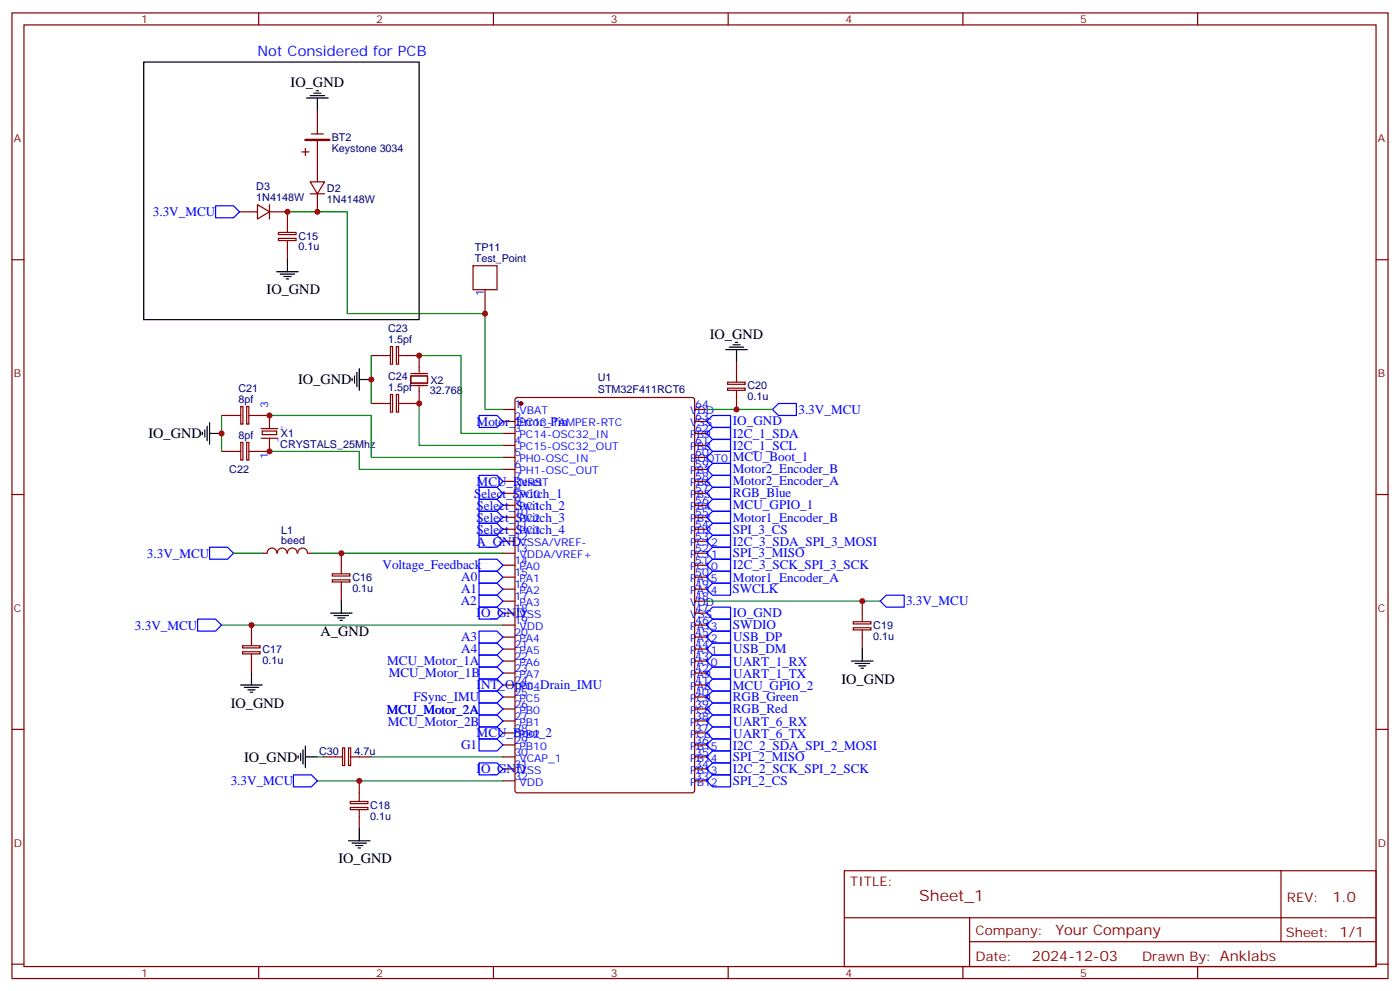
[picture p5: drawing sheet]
<svg xmlns="http://www.w3.org/2000/svg" width="412mm" height="292mm" viewBox="0 0 412 292" stroke-linecap="round" stroke-linejoin="round" font-family="sans-serif">
<g fill="none" stroke="#870000" stroke-width=".35">
<path d="M3.5 3.8h405.4v284.3h-405.4zM7.1 7.3h398.2v277.3h-398.2zM76.2 3.8v3.5M145.3 3.8v3.5M214.5 3.8v3.5M283.6 3.8v3.5M352.8 3.8v3.5M91.4 53.6h4.2l-2.1 3.5zM91.4 57.1h4.2M93.5 48.3v5.3M93.5 57.1v5.3M3.5 76.5h3.6"/>
<path d="M70.6 62.4h5.2M75.8 60.3l3.6 2.1-3.6 2.1zM79.4 62.4h5.3v6M79.4 60.3v4.2M82 68.4h5.2v.7h-5.2zM82 70.2h5.2v.6h-5.2zM84.7 70.8v5.7M405.3 76.5h3.6M151.9 117.3l.5-.2h51.5l.7 .4v115.3l-.5 .6-51.7 .1-.7-.5v-115.2zM214.3 112.5h5.2v.7h-5.2zM214.3 114.3h5.2v.6h-5.2zM217 106.5v6"/>
<path d="M217 114.9v5.7M76.9 126.2h4.9M76.9 129h4.9M77.3 126.9h4.2v1.1h-4.2zM79.4 122.3v3.9M79.4 129v3.9M148.2 120.6h3.5M148.2 124.1h3.5M148.2 127.6h3.5M148.2 131.2h3.5M148.2 134.7h3.5M148.2 138.2h3.5"/>
<path d="M204.6 120.6h3.5M204.6 124.1h3.5M204.6 127.6h3.5M204.6 131.2h3.5M204.6 134.7h3.5M204.6 138.2h3.5M3.5 145.6h3.6M148.2 141.7h3.5M148.2 145.3h3.5M148.2 148.8h3.5M148.2 152.3h3.5M148.2 155.9h3.5"/>
<path d="M148.2 159.4h3.5M204.6 141.7h3.5M204.6 145.3h3.5M204.6 148.8h3.5M204.6 152.3h3.5M204.6 155.9h3.5M204.6 159.4h3.5M405.3 145.6h3.6M97.9 169h5.2v.6h-5.2zM97.9 170.7h5.2v.7h-5.2zM100.5 162.9v6M100.5 171.4v5.6"/>
<path d="M148.2 162.9h3.5M148.2 166.4h3.5M148.2 170h3.5M148.2 173.5h3.5M148.2 177h3.5M204.6 162.9h3.5M204.6 166.4h3.5M204.6 170h3.5M204.6 173.5h3.5M204.6 177h3.5M254 177v6M71.4 190.1h5.2v.7h-5.2z"/>
<path d="M71.4 191.9h5.2v.6h-5.2zM74.1 184.1v6M74.1 192.5v5.7M148.2 180.6h3.5M148.2 184.1h3.5M148.2 187.6h3.5M148.2 191.1h3.5M148.2 194.7h3.5M148.2 198.2h3.5M204.6 180.6h3.5M204.6 184.1h3.5M204.6 187.6h3.5"/>
<path d="M204.6 191.1h3.5M204.6 194.7h3.5M204.6 198.2h3.5M251.4 183.1h5.1v.6h-5.1zM251.4 184.9h5.1v.6h-5.1zM254 185.5v5.6M3.5 214.8h3.6M148.2 201.7h3.5M148.2 205.2h3.5M148.2 208.8h3.5M148.2 212.3h3.5M148.2 215.8h3.5"/>
<path d="M148.2 219.4h3.5M204.6 201.7h3.5M204.6 205.2h3.5M204.6 208.8h3.5M204.6 212.3h3.5M204.6 215.8h3.5M204.6 219.4h3.5M405.3 214.8h3.6M103.2 236h5.2v.6h-5.2zM103.2 237.8h5.2v.6h-5.2zM105.8 229.9v6M105.8 238.4v5.7"/>
<path d="M148.2 222.9h3.5M148.2 226.4h3.5M148.2 229.9h3.5M204.6 222.9h3.5M204.6 226.4h3.5M204.6 229.9h3.5M248.7 256.4h156.6v28.2h-156.6zM377.3 256.4v20.9M248.7 270.2h156.5M285.6 277.3h119.6M285.6 270.2v14.2M3.5 283.9h3.6"/>
<path d="M76.2 284.6v3.5M145.3 284.6v3.5M214.5 284.6v3.5M283.6 284.6v3.5M352.8 284.6v3.5M405.3 283.9h3.6"/>
</g>
<circle cx="153.5" cy="118.8" r=".53" fill="#870000" stroke="#870000" stroke-width=".35"/>
<g fill="none" stroke="#00f" stroke-width=".35">
<path d="M63.5 60.6h5.3l1.8 1.8-1.8 1.7h-5.3zM141.1 122.3h5.3l1.8 1.8-1.8 1.8h-5.3zM208.1 138.2l1.8-1.7h5.3v3.5h-5.3zM208.1 131.2l1.8-1.8h5.3v3.5h-5.3zM208.1 127.6l1.8-1.7h5.3v3.5h-5.3zM208.1 124.1l1.8-1.8h5.3v3.6h-5.3zM227.5 120.6l1.8-1.8h5.3v3.5h-5.3zM141.1 157.6h5.3l1.8 1.8-1.8 1.7h-5.3zM208.1 152.3l1.8-1.7h5.3v3.5h-5.3zM208.1 148.8l1.8-1.8h5.3v3.6h-5.3zM208.1 141.7l1.8-1.7h5.3v3.5h-5.3zM208.1 145.3l1.8-1.8h5.3v3.5h-5.3z"/>
<path d="M61.7 161.1h5.3l1.8 1.8-1.8 1.8h-5.3zM141.1 175.3h5.3l1.8 1.7-1.8 1.8h-5.3zM141.1 171.7h5.3l1.8 1.8-1.8 1.8h-5.3zM141.1 168.2h5.3l1.8 1.8-1.8 1.7h-5.3zM141.1 164.7h5.3l1.8 1.7-1.8 1.8h-5.3zM141.1 178.8h5.3l1.8 1.8-1.8 1.7h-5.3zM208.1 170l1.8-1.8h5.3v3.5h-5.3zM208.1 173.5l1.8-1.8h5.3v3.6h-5.3zM259.3 177l1.8-1.7h5.2v3.5h-5.2zM58.2 182.3h5.3l1.8 1.8-1.8 1.7h-5.3zM141.1 189.4h5.3l1.8 1.7-1.8 1.8h-5.3zM141.1 185.8h5.3l1.8 1.8-1.8 1.8h-5.3z"/>
<path d="M141.1 196.4h5.3l1.8 1.8-1.8 1.8h-5.3zM141.1 192.9h5.3l1.8 1.8-1.8 1.7h-5.3zM208.1 187.6l1.8-1.8h5.3v3.6h-5.3zM208.1 191.1l1.8-1.7h5.3v3.5h-5.3zM208.1 180.6l1.8-1.8h5.3v3.5h-5.3zM208.1 184.1l1.8-1.8h5.3v3.5h-5.3zM208.1 198.2l1.8-1.8h5.3v3.6h-5.3zM208.1 194.7l1.8-1.8h5.3v3.5h-5.3zM141.1 210.5h5.3l1.8 1.8-1.8 1.8h-5.3zM141.1 207h5.3l1.8 1.8-1.8 1.7h-5.3zM141.1 217.6h5.3l1.8 1.8-1.8 1.7h-5.3zM208.1 212.3l1.8-1.8h5.3v3.6h-5.3z"/>
<path d="M208.1 215.8l1.8-1.7h5.3v3.5h-5.3zM208.1 201.7l1.8-1.7h5.3v3.5h-5.3zM208.1 208.8l1.8-1.8h5.3v3.5h-5.3zM208.1 205.2l1.8-1.7h5.3v3.5h-5.3zM86.4 228.2h5.3l1.8 1.7-1.8 1.8h-5.3zM141.1 224.6h5.3l1.8 1.8-1.8 1.8h-5.3z"/>
</g>
<g fill="none" stroke="#000" stroke-width=".35">
<path d="M90.3 28.9h6.4M91.4 28.2h4.2M92.4 27.4h2.1M93.1 26.7h.7M93.5 28.9v3.5M84.7 76.5v3.5M81.5 80h6.3M82.5 80.7h4.3M83.6 81.4h2.1M84.3 82.1h.7M213.8 102.9h6.3M214.8 102.2h4.3"/>
<path d="M215.9 101.5h2.1M216.6 100.8h.7M217 102.9v3.6M100.5 177v3.6M74.1 198.2v3.5M97.4 180.6h6.3M98.4 181.3h4.3M99.5 182h2.1M100.2 182.7h.7M250.8 194.7h6.4M251.9 195.4h4.2M252.9 196.1h2.2"/>
<path d="M253.6 196.8h.8M254 191.1v3.6M70.9 201.7h6.4M72 202.4h4.2M73 203.1h2.1M73.7 203.8h.7M102.7 247.6h6.3M103.7 248.3h4.2M104.8 249h2.1M105.5 249.7h.7M105.8 244.1v3.5"/>
</g>
<path d="M84.7 62.4h17.6v30h40.6v28.2h5.3M208.1 120.6h19.4M68.8 162.9h8.8M91.7 162.9h56.5M208.1 177h51.2M65.3 184.1h82.9M93.5 229.9h54.7" fill="none" stroke="#008700" stroke-width=".35"/>
<g fill="#870000">
<circle cx="79.4" cy="122.3" r=".18"/>
<circle cx="79.4" cy="132.9" r=".18"/>
</g>
<path d="M109.4 104.7v14.1M123.5 104.7h12.3v22.9h12.4M123.5 118.8v12.4h24.7M65.3 122.3v10.6M79.4 122.3h30v12.4h38.8M79.4 132.9h26.4v5.3h42.4M93.5 222.9h1.7M109.4 222.9h38.8" fill="none" stroke="#008700" stroke-width=".35"/>
<g fill="none" stroke="#870000" stroke-width=".35">
<path d="M91.7 39.4h3.5M93.5 32.4v7M88.9 44.7h2.1M90 43.7v2.1M93.5 41.2v7.1M139.3 78.2h7.1v7.1h-7.1zM142.9 85.3v7.1M70.9 119.7h.6v5.2h-.6zM72.7 119.7h.6v5.2h-.6zM109.4 104.7h5.6M109.4 118.8h5.6M115 102.1h.6v5.1h-.6z"/>
<path d="M115 116.2h.6v5.2h-.6zM116.8 102.1h.6v5.1h-.6zM116.8 116.2h.6v5.2h-.6zM117.5 104.7h6v4.9M121 110.7h4.9v2.1h-4.9zM121 110h4.9M121 113.5h4.9M123.5 113.9v4.9h-6M65.3 122.3h5.6M65.3 132.9h5.6M70.9 130.3h.6v5.2h-.6zM72.7 130.3h.6v5.2h-.6z"/>
<path d="M73.4 122.3h6M73.4 132.9h6M77.6 162.9h1.1M78.7 162.9a1.41 1.41 0 0 1 1.4-1.5 1.41 1.41 0 0 1 1.4 1.5M81.7 162.9a1.41 1.41 0 0 1 1.4-1.5 1.41 1.41 0 0 1 1.4 1.5M84.7 162.9a1.41 1.41 0 0 1 1.4-1.5 1.41 1.41 0 0 1 1.4 1.5M87.7 162.9a1.41 1.41 0 0 1 1.4-1.5 1.41 1.41 0 0 1 1.4 1.5M90.7 162.9h1M95.2 222.9h5.7M100.9 220.2h.6v5.2h-.6zM102.7 220.2h.6v5.2h-.6zM103.4 222.9h6"/>
</g>
<g fill="none" stroke="#000" stroke-width=".35">
<path d="M42.3 18.3h81.2v75.8h-81.2zM103.7 111.4v.7M104.4 110.7v2.1M105.1 109.6v4.3M105.8 111.8h3.6M105.8 108.6v6.3M59.6 127.3v.7M60.3 126.6v2.1M61 125.5v4.3M61.7 127.6h3.6M61.7 124.5v6.3M90 219.7v6.4"/>
<path d="M87.8 222.5v.7M88.5 221.8v2.1M89.3 220.8v4.2M90 222.9h3.5"/>
</g>
<g fill="none" stroke="#00f" stroke-width=".35">
<path d="M141.1 140h5.3l1.8 1.7-1.8 1.8h-5.3zM208.1 134.7l1.8-1.8h5.3v3.6h-5.3zM141.1 143.5h5.3l1.8 1.8-1.8 1.7h-5.3zM141.1 147h5.3l1.8 1.8-1.8 1.8h-5.3zM141.1 150.6h5.3l1.8 1.7-1.8 1.8h-5.3zM141.1 154.1h5.3l1.8 1.8-1.8 1.7h-5.3zM208.1 159.4l1.8-1.8h5.3v3.5h-5.3zM208.1 155.9l1.8-1.8h5.3v3.5h-5.3zM208.1 166.4l1.8-1.7h5.3v3.5h-5.3zM208.1 162.9l1.8-1.8h5.3v3.6h-5.3zM141.1 200h5.3l1.8 1.7-1.8 1.8h-5.3zM141.1 214.1h5.3l1.8 1.7-1.8 1.8h-5.3z"/>
<path d="M141.1 203.5h5.3l1.8 1.7-1.8 1.8h-5.3zM208.1 219.4l1.8-1.8h5.3v3.5h-5.3zM208.1 226.4l1.8-1.8h5.3v3.6h-5.3zM208.1 229.9l1.8-1.7h5.3v3.5h-5.3zM208.1 222.9l1.8-1.8h5.3v3.5h-5.3z"/>
</g>
<path d="M90 41.2h7" fill="none" stroke="#870000" stroke-width=".71"/>
<g fill="#c00">
<circle cx="84.7" cy="62.4" r=".88"/>
<circle cx="93.5" cy="62.4" r=".88"/>
<circle cx="100.5" cy="162.9" r=".88"/>
<circle cx="74.1" cy="184.1" r=".88"/>
<circle cx="105.8" cy="229.9" r=".88"/>
<circle cx="254" cy="177" r=".88"/>
<circle cx="217" cy="120.6" r=".88"/>
<circle cx="79.4" cy="122.3" r=".88"/>
<circle cx="79.4" cy="132.9" r=".88"/>
<circle cx="65.3" cy="127.6" r=".88"/>
<circle cx="109.4" cy="111.8" r=".88"/>
<circle cx="123.5" cy="104.7" r=".88"/>
<circle cx="123.5" cy="118.8" r=".88"/>
<circle cx="142.9" cy="92.4" r=".88"/>
</g>
<text font-size="4.6" fill="#800" x="270.8" y="265.4">Sheet_1</text>
<text font-size="4.2" fill="#00f" x="75.8" y="16.5">Not Considered for PCB</text>
<g font-size="4.2">
<text x="85.6" y="25.6">IO_GND</text>
<text x="78.5" y="86.7">IO_GND</text>
<text x="209.1" y="99.8">IO_GND</text>
<text x="87.8" y="113.1">IO_GND</text>
<text x="43.7" y="129">IO_GND</text>
<text x="94.4" y="187.2">A_GND</text>
<text x="247.9" y="201.3">IO_GND</text>
<text x="67.9" y="208.4">IO_GND</text>
<text x="71.9" y="224.3">IO_GND</text>
<text x="99.7" y="254.3">IO_GND</text>
</g>
<g font-size="4.2" fill="#800">
<text x="392.5" y="265.7">1.0</text>
<text x="310.9" y="275.2">Your Company</text>
<text x="304" y="283">2024-12-03</text>
</g>
<g font-size="3.9" fill="#00f">
<text x="45" y="63.7">3.3V_MCU</text>
<text x="140.4" y="125.4">Motor_Error_Pin</text>
<text x="215.9" y="125.3">IO_GND</text>
<text x="235.2" y="121.8">3.3V_MCU</text>
<text x="215.9" y="128.9">I2C_1_SDA</text>
<text x="215.9" y="135.9">MCU_Boot_1</text>
<text x="215.9" y="132.4">I2C_1_SCL</text>
<text x="140.4" y="143">MCU_Reset</text>
<text x="215.9" y="139.4">Motor2_Encoder_B</text>
<text x="215.9" y="142.9">Motor2_Encoder_A</text>
<text x="139.6" y="146.5">Select_Switch_1</text>
<text x="215.9" y="146.5">RGB_Blue</text>
<text x="140.4" y="150.1">Select_Switch_2</text>
<text x="140.4" y="153.6">Select_Switch_3</text>
<text x="215.9" y="153.7">Motor1_Encoder_B</text>
<text x="215.9" y="150">MCU_GPIO_1</text>
<text x="140.4" y="160.6">A_GND</text>
<text x="140.4" y="157.1">Select_Switch_4</text>
<text x="215.9" y="160.6">I2C_3_SDA_SPI_3_MOSI</text>
<text x="215.9" y="157.2">SPI_3_CS</text>
<text x="43.3" y="164.2">3.3V_MCU</text>
<text x="112.7" y="167.6">Voltage_Feedback</text>
<text x="215.9" y="167.7">I2C_3_SCK_SPI_3_SCK</text>
<text x="215.9" y="164.2">SPI_3_MISO</text>
<text x="135.9" y="171">A0</text>
<text x="215.9" y="171.3">Motor1_Encoder_A</text>
<text x="135.7" y="178.1">A2</text>
<text x="135.8" y="174.6">A1</text>
<text x="215.7" y="174.7">SWCLK</text>
<text x="266.9" y="178.2">3.3V_MCU</text>
<text x="39.7" y="185.4">3.3V_MCU</text>
<text x="140.4" y="181.8">IO_GND</text>
<text x="215.9" y="181.8">IO_GND</text>
<text x="215.9" y="185.3">SWDIO</text>
<text x="135.8" y="188.7">A3</text>
<text x="216" y="188.9">USB_DP</text>
<text x="114.1" y="196">MCU_Motor_1A</text>
<text x="135.9" y="192.2">A4</text>
<text x="216" y="192.4">USB_DM</text>
<text x="216" y="196">UART_1_RX</text>
<text x="114.5" y="199.5">MCU_Motor_1B</text>
<text x="140.4" y="203">INT_Open_Drain_IMU</text>
<text x="215.9" y="203.1">MCU_GPIO_2</text>
<text x="216" y="199.5">UART_1_TX</text>
<text x="121.8" y="206.4">FSync_IMU</text>
<text x="215.8" y="210">RGB_Red</text>
<text x="215.8" y="206.4">RGB_Green</text>
<text x="113.9" y="210.2">MCU_Motor_2A</text>
<text x="114.3" y="213.7">MCU_Motor_2B</text>
<text x="216" y="213.7">UART_6_RX</text>
<text x="135.8" y="220.6">G1</text>
<text x="140.4" y="217">MCU_Boot_2</text>
<text x="215.9" y="220.7">I2C_2_SDA_SPI_2_MOSI</text>
<text x="216" y="217.2">UART_6_TX</text>
<text x="140.4" y="227.7">IO_GND</text>
<text x="215.9" y="227.8">I2C_2_SCK_SPI_2_SCK</text>
<text x="215.9" y="224.1">SPI_2_MISO</text>
<text x="68" y="231.3">3.3V_MCU</text>
<text x="215.9" y="231.1">SPI_2_CS</text>
</g>
<g font-size="3.9" fill="#800">
<text x="250.5" y="261">TITLE:</text>
<text x="379.1" y="265.7">REV:</text>
<text x="287.4" y="275.2">Company:</text>
<text x="378.7" y="275.8">Sheet: 1/1</text>
<text x="287.4" y="282.9">Date:</text>
<text x="336.4" y="282.9">Drawn By: Anklabs</text>
</g>
<g font-size="3.2" fill="#800">
<text x="41.6" y="6.8">1</text>
<text x="110.8" y="6.8">2</text>
<text x="179.9" y="6.8">3</text>
<text x="249.1" y="6.8">4</text>
<text x="318.2" y="6.8">5</text>
<text x="4.1" y="41.9">A</text>
<text x="405.9" y="41.9">A</text>
<text x="4.1" y="111.1">B</text>
<text x="405.9" y="111.1">B</text>
<text x="4.1" y="180.2">C</text>
<text x="405.9" y="180.2">C</text>
<text x="4.1" y="249.3">D</text>
<text x="405.9" y="249.3">D</text>
<text x="41.6" y="287.6">1</text>
<text x="110.8" y="287.6">2</text>
<text x="179.9" y="287.6">3</text>
<text x="249.1" y="287.6">4</text>
<text x="318.2" y="287.6">5</text>
</g>
<g font-size="3.2" fill="#000080">
<text x="97.7" y="41.5">BT2</text>
<text x="97.7" y="44.7">Keystone 3034</text>
<text x="75.5" y="59.2">1N4148W</text>
<text x="75.5" y="56">D3</text>
<text x="96.3" y="59.6">1N4148W</text>
<text x="96.3" y="56.5">D2</text>
<text x="87.9" y="70.6">C15</text>
<text x="87.9" y="73.8">0.1u</text>
<text x="139.9" y="77.2">Test_Point</text>
<text x="139.9" y="74">TP11</text>
<text x="114.3" y="101">1.5pf</text>
<text x="114.3" y="97.9">C23</text>
<text x="114.3" y="112">C24</text>
<text x="126.8" y="112.9">X2</text>
<text x="176.1" y="112.3">U1</text>
<text x="70.2" y="118.6">8pf</text>
<text x="70.2" y="115.5">C21</text>
<text x="114.3" y="115.1">1.5pf</text>
<text x="126.6" y="116.1">32.768</text>
<text x="176.1" y="115.6">STM32F411RCT6</text>
<text x="220.2" y="117.8">0.1u</text>
<text x="220.2" y="114.7">C20</text>
<text x="70.2" y="129.2">8pf</text>
<text x="82.5" y="132">CRYSTALS_25Mhz</text>
<text x="82.7" y="128.8">X1</text>
<text x="67.5" y="139.4">C22</text>
<text x="82.8" y="160.3">beed</text>
<text x="82.8" y="157.1">L1</text>
<text x="103.8" y="171.1">C16</text>
<text x="103.8" y="174.3">0.1u</text>
<text x="257.2" y="185.2">C19</text>
<text x="257.2" y="188.4">0.1u</text>
<text x="77.3" y="195.5">0.1u</text>
<text x="77.3" y="192.3">C17</text>
<text x="94" y="222.2">C30</text>
<text x="104.4" y="222.2">4.7u</text>
<text x="109.1" y="238.2">C18</text>
<text x="109.1" y="241.3">0.1u</text>
</g>
<g font-size="3.2" fill="#00f">
<text x="142.5" y="87.1" transform="rotate(-90 142.5 87.1)">1</text>
<text x="79" y="120.2" transform="rotate(-90 79 120.2)">3</text>
<text x="151.5" y="120.2">1</text>
<text x="151.5" y="123.8">2</text>
<text x="153" y="122">VBAT</text>
<text x="153" y="125.5">PC13-TAMPER-RTC</text>
<text x="203.3" y="125.5">VSS</text>
<text x="203.3" y="122">VDD</text>
<text x="204.8" y="123.8">63</text>
<text x="204.8" y="120.2">64</text>
<text x="151.5" y="127.3">3</text>
<text x="151.5" y="130.8">4</text>
<text x="153" y="129">PC14-OSC32_IN</text>
<text x="203.3" y="129">PB9</text>
<text x="204.8" y="130.8">61</text>
<text x="204.8" y="127.3">62</text>
<text x="79" y="135" transform="rotate(-90 79 135)">1</text>
<text x="151.5" y="134.3">5</text>
<text x="151.5" y="137.9">6</text>
<text x="153" y="132.6">PC15-OSC32_OUT</text>
<text x="153" y="136.1">PH0-OSC_IN</text>
<text x="203.3" y="136.1">BOOT0</text>
<text x="203.3" y="132.6">PB8</text>
<text x="204.8" y="137.9">59</text>
<text x="204.8" y="134.3">60</text>
<text x="151.5" y="141.4">7</text>
<text x="153" y="139.6">PH1-OSC_OUT</text>
<text x="153" y="143.2">NRST</text>
<text x="203.3" y="143.2">PB6</text>
<text x="203.3" y="139.6">PB7</text>
<text x="204.8" y="141.4">58</text>
<text x="151.5" y="144.9">8</text>
<text x="151.5" y="148.4">9</text>
<text x="153" y="146.7">PC0</text>
<text x="203.3" y="146.7">PB5</text>
<text x="204.8" y="148.4">56</text>
<text x="204.8" y="144.9">57</text>
<text x="151.5" y="152">10</text>
<text x="151.5" y="155.5">11</text>
<text x="153" y="150.2">PC1</text>
<text x="153" y="153.7">PC2</text>
<text x="203.3" y="153.7">PB3</text>
<text x="203.3" y="150.2">PB4</text>
<text x="204.8" y="155.5">54</text>
<text x="204.8" y="152">55</text>
<text x="151.5" y="159">12</text>
<text x="153" y="157.3">PC3</text>
<text x="153" y="160.8">VSSA/VREF-</text>
<text x="203.3" y="160.8">PC12</text>
<text x="203.3" y="157.3">PD2</text>
<text x="204.8" y="159">53</text>
<text x="151.5" y="162.6">13</text>
<text x="151.5" y="166.1">14</text>
<text x="153" y="164.3">VDDA/VREF+</text>
<text x="153" y="167.9">PA0</text>
<text x="203.3" y="167.9">PC10</text>
<text x="203.3" y="164.3">PC11</text>
<text x="204.8" y="166.1">51</text>
<text x="204.8" y="162.6">52</text>
<text x="151.5" y="169.6">15</text>
<text x="151.5" y="173.1">16</text>
<text x="153" y="171.4">PA1</text>
<text x="203.3" y="171.4">PA15</text>
<text x="204.8" y="173.1">49</text>
<text x="204.8" y="169.6">50</text>
<text x="151.5" y="176.7">17</text>
<text x="153" y="174.9">PA2</text>
<text x="153" y="178.4">PA3</text>
<text x="203.3" y="178.4">VDD</text>
<text x="203.3" y="174.9">PA14</text>
<text x="204.8" y="176.7">48</text>
<text x="151.5" y="180.2">18</text>
<text x="151.5" y="183.7">19</text>
<text x="153" y="182">VSS</text>
<text x="153" y="185.5">VDD</text>
<text x="203.3" y="185.5">PA13</text>
<text x="203.3" y="182">VSS</text>
<text x="204.8" y="183.7">46</text>
<text x="204.8" y="180.2">47</text>
<text x="151.5" y="187.3">20</text>
<text x="151.5" y="190.8">21</text>
<text x="153" y="189">PA4</text>
<text x="203.3" y="189">PA12</text>
<text x="204.8" y="190.8">44</text>
<text x="204.8" y="187.3">45</text>
<text x="151.5" y="194.3">22</text>
<text x="151.5" y="197.8">23</text>
<text x="153" y="192.5">PA5</text>
<text x="153" y="196.1">PA6</text>
<text x="203.3" y="196.1">PA10</text>
<text x="203.3" y="192.5">PA11</text>
<text x="204.8" y="197.8">42</text>
<text x="204.8" y="194.3">43</text>
<text x="151.5" y="201.4">24</text>
<text x="153" y="199.6">PA7</text>
<text x="153" y="203.1">PC4</text>
<text x="203.3" y="203.1">PA8</text>
<text x="203.3" y="199.6">PA9</text>
<text x="204.8" y="201.4">41</text>
<text x="151.5" y="204.9">25</text>
<text x="151.5" y="208.4">26</text>
<text x="153" y="206.7">PC5</text>
<text x="203.3" y="206.7">PC9</text>
<text x="204.8" y="208.4">39</text>
<text x="204.8" y="204.9">40</text>
<text x="151.5" y="211.9">27</text>
<text x="151.5" y="215.5">28</text>
<text x="153" y="210.2">PB0</text>
<text x="153" y="213.7">PB1</text>
<text x="203.3" y="213.7">PC7</text>
<text x="203.3" y="210.2">PC8</text>
<text x="204.8" y="215.5">37</text>
<text x="204.8" y="211.9">38</text>
<text x="151.5" y="219">29</text>
<text x="153" y="217.2">PB2</text>
<text x="153" y="220.8">PB10</text>
<text x="203.3" y="220.8">PB15</text>
<text x="203.3" y="217.2">PC6</text>
<text x="204.8" y="219">36</text>
<text x="151.5" y="222.5">30</text>
<text x="151.5" y="226.1">31</text>
<text x="153" y="224.3">VCAP_1</text>
<text x="153" y="227.8">VSS</text>
<text x="203.3" y="227.8">PB13</text>
<text x="203.3" y="224.3">PB14</text>
<text x="204.8" y="226.1">34</text>
<text x="204.8" y="222.5">35</text>
<text x="151.5" y="229.6">32</text>
<text x="153" y="231.4">VDD</text>
<text x="203.3" y="231.4">PB12</text>
<text x="204.8" y="229.6">33</text>
</g>
<g font-size="1.4" fill="#00f">
<text x="81.5" y="130.3">1</text>
<text x="82.5" y="126.8">2</text>
</g>
</svg>
